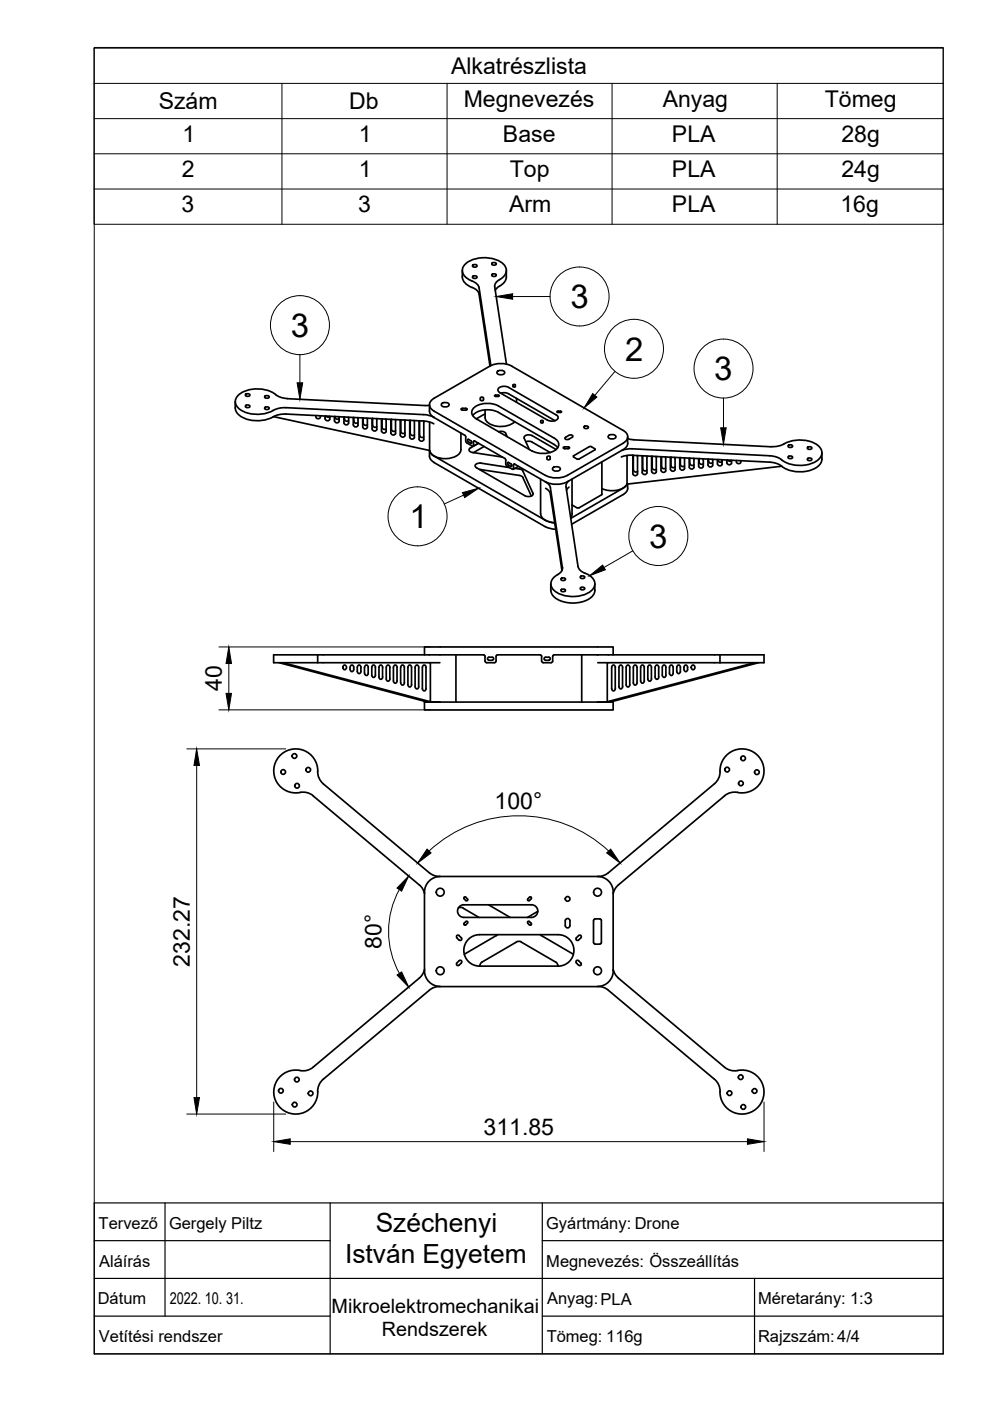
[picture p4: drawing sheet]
<svg xmlns="http://www.w3.org/2000/svg" width="210mm" height="297mm" viewBox="0 0 210 297" stroke-linecap="round" stroke-linejoin="round" font-family="sans-serif">
<!-- layer: Visible -->
<g fill="none" stroke="#000" stroke-width=".36">
<path d="M98 57.3a3.1 3.1 0 0 0 2.6 3.9 1.79 1.79 0 0 1 1 1.2M100.3 58.6l.5-.1 .3 .3-.6 .2-.3-.2zM100.3 56.2l.5-.1 .3 .3-.6 .2-.3-.2zM104.4 58.1h.5l.3 .3-.6 .2-.3-.2zM104.4 55.7h.5l.3 .3-.6 .2-.3-.2zM107.4 57.3a2.73 2.73 0 0 1-1.5 3.4M101.6 62.4l2.3 15.2M101.6 61l2.5 16.5M101.6 61a2.79 2.79 0 0 0-2.2-1.7 2.03 2.03 0 0 1-1.4-1.9 2.03 2.03 0 0 1 1.4-2 7 7 0 0 1 7.1 .4 1.97 1.97 0 0 1 .8 1.9 1.97 1.97 0 0 1-1.4 1.6 1.66 1.66 0 0 0-1 1.5l2.5 16.4M105.4 78.8l.8-.3a.6 .6 0 0 1 .8 .7l-.8 .3a.6 .6 0 0 1-.8-.7zM105.9 60.7l-.9 .9M108.5 77.6l23.6 13.7"/>
<path d="M108.5 77.6a5.2 5.2 0 0 0-4.7 0l-11.8 6.9a1.43 1.43 0 0 0-.9 1.3 1.43 1.43 0 0 0 .9 1.4M49.9 85.2a3.2 3.2 0 0 0 2.9 3.8 7.9 7.9 0 0 0 5.9-1l1.9-.2 29.3 1.5 1.3 .2 .8 .4M52.2 83.6l.4-.1 .4 .3-.6 .2-.4-.2zM52.2 85.9h.4l.4 .3-.6 .2-.4-.2zM56.2 84l.5-.1 .4 .3-.6 .2-.4-.2zM56.2 86.3h.5l.4 .3-.6 .2-.4-.2zM58 88.3l33.1 7.2M58.4 83.7l1.4 .6 1.1 .2M58.4 83.7a6.7 6.7 0 0 0-8.1 .3 1.93 1.93 0 0 0 1 3.1 7.7 7.7 0 0 0 7.4-.4l1.9-.3 29.3 1.5M60.9 84.5l30.2 1.5M67 88.1a.45 .45 0 0 0 .4 .7 .45 .45 0 0 0 .5-.7M68.9 88.4v.4"/>
<path d="M69 88.2l-.1 .2M69.1 88.2l.4 .2 .4-.1M69.8 88.3l.1 .5a.5 .5 0 0 1-.5 .4 .5 .5 0 0 1-.5-.4M70.9 88.5v.7a.5 .5 0 0 0 .5 .4 .5 .5 0 0 0 .5-.3v-.7M70.9 88.5l.1-.2 .1 .3 .3 .3 .5-.1M71.8 88.3l.1 .3M73 88.4l-.1 .2M73 88.4l.2 .8 .4 .1 .3-.1M73.8 88.4l.1 1.3a.51 .51 0 0 1-.5 .4 .51 .51 0 0 1-.5-.5v-.9M74.9 88.7l.1-.2v.8M75 89.3l.4 .4 .5-.1M75.8 88.5l.1 1.6a.51 .51 0 0 1-.5 .4 .51 .51 0 0 1-.5-.4v-1.3"/>
<path d="M76.9 90.5a.5 .5 0 0 0 .5 .4 .5 .5 0 0 0 .5-.3M77.8 88.7l.1 .2M77.9 88.9v1.7M77.9 90l-.3 .2-.5-.3-.1-1.3-.1 1.9M78.9 88.9v2M79 88.7v1.5M79 88.7l-.1 .2M79 90.2l.3 .4 .6-.1M79.8 88.7l.1 2.3a.49 .49 0 0 1-.5 .4 .49 .49 0 0 1-.5-.5M81 88.8l-.1 2.6a.52 .52 0 0 0 .5 .4 .52 .52 0 0 0 .5-.4l-.1-2.6M81 88.8v1.8M81 90.6l.3 .4 .6-.1"/>
<path d="M82.9 89.2v2.6M82.9 91.8a.5 .5 0 0 0 .5 .4 .5 .5 0 0 0 .5-.4M83 88.9l-.1 .2M83 88.9v2.1M83 91l.3 .4 .6-.1M83.8 89l.1 .2M83.9 89.2v2.7M85 89l-.1 3.3a.52 .52 0 0 0 .5 .4 .52 .52 0 0 0 .5-.4l-.1-3.2M85 89v2.6l.5 .3 .4-.1M86.9 89.4v3.3a.5 .5 0 0 0 .4 .4 .5 .5 0 0 0 .6-.4v-3.3M86.9 89.3l.1-.2v2.8l.3 .4 .6-.1M87.8 89.1l.1 .3"/>
<path d="M88.9 89.5v3.6a.5 .5 0 0 0 .4 .4 .5 .5 0 0 0 .6-.3M88.9 89.4l.1-.2v3.1M89 92.3l.3 .4 .6-.1M89.8 89.2l.1 4M89.9 87.9l1.3 .2 .8 .4M91.1 87.2l.3 .8 .6 .5M91.1 85.8v1.4M91.1 95.5a1.77 1.77 0 0 0 .9 1.2l23.6 13.6 2 .5a2.87 2.87 0 0 1-3-1.9M91.1 89.5v7.2l.1 .6 .5 .5 23.9 13.9M92 87.2l23.6 13.6a5.2 5.2 0 0 0 4.7 0l11.8-6.8M92 88.5l6.5 3.8M93.6 85.6l.8-.3a.6 .6 0 0 1 .8 .7l-.8 .3a.6 .6 0 0 1-.8-.7z"/>
<path d="M97.7 91.8v3.5a2.48 2.48 0 0 1-2.4 1.9 4.3 4.3 0 0 1-4.1-1.3l-.1-.4M98.5 92.3l.3 .4M98.7 86.6h-.8l-.2 .2 .2 .1 .8 .1M98.7 86.6l.4 .2-.4 .2M98.7 92.7l.2 1.1 1.3 .8M99.4 93.2l-.3 .1 .1 .3 .8 .4-.1-.5-.6-.3M100.2 88.1a4.7 4.7 0 0 1 5.5-.7l11.8 6.9 .8 .6M100.3 94.6l1.2-.6-1.8 1-.3 .3a.71 .71 0 0 0 .8 .6l6.3 1M100.6 93.5l6.4 3.7 .2 .4v.8M100.6 93.5l-.2 .1v.8l-.2 .2M101 88.8l11.8 6.8M101 88.8a1.43 1.43 0 0 1-1-1.4 1.43 1.43 0 0 1 1-1.3 5.2 5.2 0 0 1 4.7 0l11.8 6.8a1.43 1.43 0 0 1 1 1.3 1.43 1.43 0 0 1-1 1.4 5.2 5.2 0 0 1-4.7 0"/>
<path d="M101.7 99.5l.3 .1M101.8 84.4v.4M101.9 84.4l.1-.2h.3l.2 .6-.3 .2-.3-.2M102 99.6l8.5 1.3 .4 .3 1.7 4M102.6 94.7l-2.2 1.3M102.8 86.9v1.6a2.52 2.52 0 0 0 2.6 1.9l1.9-.1a3.4 3.4 0 0 0 1.8-.9M102.8 87.7l-1.8 1.1M105.1 84.1h.5M105.1 84l-.2-.1v-.1h.9l.1 .1-.3 .1M105.7 91.5h.9l.6 .4M106.2 83.4a2.08 2.08 0 0 1 1.6 .1l9.9 5.7M107.2 91.9l.3 .7"/>
<path d="M107.2 98.4l.3 .4 1.1 .7 .3-.2M107.8 82.1l-.7-.2a1.02 1.02 0 0 0-1.4 1.1l10.4 6.1M107.8 82.1l10.4 6.1a1.02 1.02 0 0 1-1.4 1.1l-.7-.2M107.8 98l-.2 .2 .1 .3 .8 .4-.1-.5-.6-.3M108 99.1l-6.3-.9a.59 .59 0 0 0-.8 .2 .59 .59 0 0 0 .1 .8l10.3 5.9 .6 .2 .6-.1 .5-.4-2.1-5a1.74 1.74 0 0 0-1.7-.5M108.8 81.5l.5 .1-.1 .4-.4-.1zM109.1 98.4l6.5 3.7M109.1 98.4l-.2 .1v.9M109.5 84.5v.8M109.9 98.9l-1.1 .6M111.5 93.7l.7-.2 .6 .2 3.9 2.3M112.2 95.3l-1.1-2.4a1.04 1.04 0 0 1 1.7-.5l5.1 2.9"/>
<path d="M114.6 89.6l.1-.3 .2-.2 .2 .2v.3M114.7 89.6l.2 .1 .2-.1M116 96.8h.6v.6h-.6zM117.2 99.2l.8-.3a.6 .6 0 0 1 .7 .7l-.7 .3a.6 .6 0 0 1-.8-.7zM118.8 87.2l-.7 .1 .7 .1M118.8 87.2l.3 .1-.3 .1M119.7 94.7h.7M119.8 94.7l-.3 .1v.2h1.2v-.2l-.3-.1M120.6 92.3l.5-.1 .4 .4-1.1 .6-.6-.2 .1-.3 .7-.4M123.9 90.4l.5-.1 .4 .4-.6 .2-.4-.2zM124.9 94.7l.4-.1 .9 .7-3.6 2.1-.3-.1-.8-.6 3.4-2M127.6 97.9v7l-5 2.8-1.3-.6"/>
<path d="M129 92.4l.8-.3a.6 .6 0 0 1 .7 .7l-.7 .3a.6 .6 0 0 1-.8-.7zM131.7 96.9l1.8-.4 29.7 1.5 1.2 .2 1.3 .6M131.9 95.5l2.1-.3 29.2 1.4 1.2 .2 1.3 .7M132.1 95.3l-11.8 6.8a5.2 5.2 0 0 1-4.7 0M132.1 91.2a1.43 1.43 0 0 1 1 1.4 1.43 1.43 0 0 1-1 1.4M132.9 96.6v6l32.8-3.8a6.8 6.8 0 0 0 7.9-.1l.6-.9 .1-.5M133.1 92.6a2.35 2.35 0 0 1-.4 2.2l-.6 .5M133.1 93l1.2 .2M134.2 96.8v3.6M134.2 96.8l.1-.3v3.2M134.3 93.2l29.2 1.5a6.9 6.9 0 0 0 3.9-1.1 6.6 6.6 0 0 1 6.4 1.2 1.93 1.93 0 0 1-.9 3.1 7 7 0 0 1-7.2-.4M134.3 99.6l.3 .5 .6-.1"/>
<path d="M135.1 96.6l.1 3.9a.51 .51 0 0 1-.5 .3 .51 .51 0 0 1-.5-.4M137.1 96.7l.1 3.5a.51 .51 0 0 1-.6 .4 .51 .51 0 0 1-.4-.4l.1-3.6v3l.5 .3 .4-.2M138.2 97v3M138.2 97l.1-.3v2.6l.5 .3 .4-.1M138.2 99.9a.5 .5 0 0 0 .5 .5 .5 .5 0 0 0 .5-.4M139.1 96.8l.1 .2M139.1 97v3M141.1 96.9l.1 2.9a.52 .52 0 0 1-.6 .3 .52 .52 0 0 1-.5-.4l.2-2.9v2.3l.5 .3 .3-.1M142.1 97.2v2.3M142.2 97.2v-.3l.1 1.8M142.2 99.5a.5 .5 0 0 0 .4 .4 .5 .5 0 0 0 .5-.4M142.3 98.7l.3 .4 .5-.1"/>
<path d="M143.1 97v.2M143.1 97.2v2.4M144.1 99.2a.5 .5 0 0 0 .5 .5 .5 .5 0 0 0 .5-.4M144.2 97l-.1 2.3M144.3 97v1.6l.5 .3 .3-.1M145 97.1l.1 2.2M146.2 97.1l-.1 1.9a.51 .51 0 0 0 .5 .4 .51 .51 0 0 0 .5-.3l-.1-1.9M146.2 97.1l.1 1.3 .5 .3 .3-.1M148.1 97.5v1.3M148.2 97.2l-.1 .3M148.2 97.2v.8M148.3 98l.3 .4 .5-.1"/>
<path d="M149 97.3l.1 1.6a.51 .51 0 0 1-.5 .3 .51 .51 0 0 1-.5-.4M150.1 98.6a.5 .5 0 0 0 .5 .4 .5 .5 0 0 0 .5-.4M151 97.4l.1 1.2M151.1 98.1l-.3 .1-.4-.1-.2-.8-.1 1.3M152.1 97.7v.6a.5 .5 0 0 0 .5 .5 .5 .5 0 0 0 .5-.4M152.2 97.6v-.2l-.1 .3M152.2 97.6l.4 .4 .5-.1M153 97.5l.1 .2M153.1 97.7v.7M154.1 97.8v.3M154.2 97.5l-.1 .3M154.3 97.5l.3 .3 .5-.1"/>
<path d="M155 97.6l.1 .6a.49 .49 0 0 1-.5 .3 .49 .49 0 0 1-.5-.4M156.2 97.6a.45 .45 0 0 0 .4 .7 .45 .45 0 0 0 .4-.6M167.2 96.8l.5-.1 .3 .3-.6 .2-.3-.2zM167.2 94.4l.5-.1 .3 .4-.6 .2-.3-.2zM171.3 97.2l.5-.1 .3 .4-.6 .2-.3-.2zM171.3 94.8l.5-.1 .3 .4-.6 .2-.3-.2zM174.3 96v1.4M114.6 101.6v7.4M115.6 111.7l1.3 .4 .9 .1M115.6 102.1l.1 .1M115.7 103.5a1.8 1.8 0 0 1 1 1.3M115.7 102.2a1.8 1.8 0 0 1 1 1.2"/>
<path d="M116.7 103.4l2.5 16.9M116.7 104.8l2.4 16.2M117.6 110.7v.5M120 103.2l2.6 16.9a1.96 1.96 0 0 0 1.5 1.4 2.41 2.41 0 0 1 1.9 2.9 5.2 5.2 0 0 1-5 2.1 4.9 4.9 0 0 1-4.1-2.1 2.09 2.09 0 0 1 1.3-2.6 1.66 1.66 0 0 0 1.1-1.5M120.5 102a1.34 1.34 0 0 0-.5 1.2M120.6 103.3l-.5 .6M121.3 101.6v7.4M121.3 108.9l-.3 .8M132.1 103.5l-11.1 6.4M132.1 104.9l-10.9 6.3M132.1 103.5l.9-.9a4.1 4.1 0 0 1-4.4 1.3l-1-.3M133.1 102.6a1.84 1.84 0 0 1-1 2.3"/>
<path d="M67.4 138.8h25.9M67.4 138.8h-9.4v1.7h35.3M67.4 138.8v1.7M90 138.8v-1.6h40v1.6M93.3 138.8h9.2l.3 .4v1l.4 .3M96.7 138.8v10.1M103.4 139.5l.3-.2h.6a.34 .34 0 0 1 .4 .4 .34 .34 0 0 1-.4 .3h-.6a.33 .33 0 0 1-.3-.5zM114.5 138.8h-9l-.3 .2v1.2l-.4 .3M114.5 138.8l.4 .4M114.8 139.2v1M115.7 139.3h.6a.33 .33 0 0 1 .4 .4 .33 .33 0 0 1-.4 .3h-.6M115.7 139.3a.33 .33 0 0 0-.3 .4 .33 .33 0 0 0 .3 .3"/>
<path d="M116.8 123.8a2.9 2.9 0 0 0 2.1 3.6 7 7 0 0 0 6.4-.7l.7-1 .1-.5M119.1 122.6l.4-.1 .4 .4-.6 .2-.4-.2zM119.1 125l.4-.1 .4 .3-.6 .3-.4-.3zM123.1 122.2l.5-.1 .4 .4-.6 .2-.4-.2zM123.1 124.6l.5-.1 .4 .3-.6 .3-.4-.3zM123.3 138.8v10.1M126.1 123.8v1.4M126.7 138.8h26M126.7 138.8h-9.2l-.3 .2v1.2l-.3 .3M152.7 138.8h9.3v1.7h-9.3M152.7 138.8v1.7M59.2 140.5l31.2 8.3h.9"/>
<path d="M60 140.5l31.2 8.3M72.9 141.1a.45 .45 0 0 1 .6 .4 .45 .45 0 0 1-.6 .4 .57 .57 0 0 1 0-.8zM74.2 141.5l.1 .6 .3 .3 .4-.3v-.6M74.2 141.5l.2-.4 .2-.1 .2 .1 .2 .4M75.8 141.5l.1-.4 .2-.1 .2 .1 .2 .4M75.8 141.5v1.1l.3 .2 .4-.2v-1.1M77.3 141.5l.1 1.5 .3 .2 .3-.2 .1-1.5M77.3 141.5l.2-.4 .2-.1 .2 .1 .2 .4M78.8 141.5l.2-.4 .2-.1 .2 .1 .2 .4M78.8 141.5l.1 1.9 .3 .2h.2l.2-.5M79.6 141.5v1.6M80.3 141.5l.1 2.3 .3 .2h.2l.2-.5"/>
<path d="M80.3 141.5l.2-.4 .2-.1 .2 .1 .2 .4M81.1 141.5v2M81.9 141.5v2.4M81.9 141.5l.2-.4 .2-.1 .2 .1 .2 .4M81.9 143.9l.2 .5h.2h.2l.2-.5M82.7 141.5v2.4M83.4 141.5l.2-.4 .2-.1 .2 .1 .2 .4M83.4 144.4l.2 .4 .2 .1 .2-.1 .2-.4M83.4 141.5v2.9M84.2 141.5v2.9M84.9 141.5l.1 3.5 .4 .3 .2-.1 .1-.4M85 141.5l.2-.4 .2-.1 .2 .1 .1 .4"/>
<path d="M85.7 141.5v3.3M86.5 141.5l.2-.4 .2-.1 .2 .1 .2 .4M86.5 141.5v3.7l.2 .4 .2 .1 .2-.1 .2-.4-.1-3.7M88 141.5v4.1l.2 .4 .2 .1 .2-.1 .2-.4v-4.1M88 141.5l.2-.4 .2-.1 .2 .1 .2 .4M89.6 141.5v4.5l.2 .4 .1 .1 .2-.1 .2-.4v-4.5M89.6 141.5l.2-.4 .1-.1 .2 .1 .2 .4M90 148.9h40v1.6h-40zM90 148.7v.2h3.3M91.2 140.5v8.3M103.2 140.5h1.6M114.9 140.2l.3 .3"/>
<path d="M115.2 140.5h1.6M126.7 148.9h3.3M126.7 140.5h26M128.8 140.5v8.3M129.7 141.5l.2-.4 .2-.1 .2 .1 .2 .4M129.7 141.5v4.5l.2 .4 .2 .1 .2-.1 .2-.4v-4.5M130 148.7v.2M131.2 141.5l.2-.4 .2-.1 .2 .1 .2 .4M131.2 141.5l.1 4.3 .3 .3 .2-.1 .2-.4M132 141.5v4.1M132.8 141.5v3.7l.2 .4 .1 .1 .2-.1 .2-.4v-3.7M132.8 141.5l.2-.4 .1-.1 .2 .1 .2 .4"/>
<path d="M134.3 141.5v3.3l.2 .4 .2 .1 .2-.1 .2-.4v-3.3M134.3 141.5l.2-.4 .2-.1 .2 .1 .2 .4M135.8 141.5v2.9M135.8 141.5l.2-.4 .2-.1 .2 .1 .2 .4M135.8 144.4l.2 .4 .2 .1 .2-.1 .2-.4M136.6 141.5v2.9M137.4 141.5l.1-.4 .2-.1 .2 .1 .2 .4M137.4 143.9l.1 .5h.2h.2l.2-.5M137.4 141.5v2.4M138.1 141.5v2.4M138.9 141.5l.2-.4 .2-.1 .2 .1 .2 .4M138.9 141.5v2l.2 .5h.2h.2l.2-.5v-2"/>
<path d="M140.4 141.5v1.6l.2 .5h.2h.2l.2-.5v-1.6M140.4 141.5l.2-.4 .2-.1 .2 .1 .2 .4M141.9 141.5l.1 1.5 .3 .2 .4-.2v-1.5M141.9 141.5l.2-.4 .2-.1 .2 .1 .2 .4M143.5 141.5v.8l.2 .5h.4l.2-.5M143.5 141.5l.2-.4 .2-.1 .2 .1 .2 .4M144.3 141.5v.8M145 141.5l.2-.4 .2-.1 .2 .1 .2 .4M145 141.5l.2 .8h.4l.2-.4M145.8 141.5v.4M146.8 141.1a.45 .45 0 0 1 .5 .4 .45 .45 0 0 1-.5 .4 .57 .57 0 0 1 0-.8zM160 140.5l-31.2 8.3"/>
<path d="M160.8 140.5l-31.2 8.3h-.8M66.4 168.7l22.5 18.9 .6 .7 .5 1.2M67.4 163.5l.2 1.5 .9 1.2 22.5 18.8M67.4 163.6a4.7 4.7 0 0 0-5.1-4.8 4.7 4.7 0 0 0-4.2 5.6 4.7 4.7 0 0 0 6 3.5l1.5 .3 .8 .5M152.7 163.6a4.7 4.7 0 0 1 5.1-4.8 4.7 4.7 0 0 1 4.1 5.6 4.7 4.7 0 0 1-6 3.5l-1.4 .3-.9 .5M152.7 163.5l-.3 1.5-.9 1.2-22.5 18.8M153.6 168.7l-22.5 18.9-.6 .7-.5 1.2M91 186.8a3.3 3.3 0 0 1 2.3-1h33.4a3.3 3.3 0 0 1 3.3 3.4v16.6a3.4 3.4 0 0 1-3.3 3.4h-33.4a3.3 3.3 0 0 1-3.3-3.4v-16.6a3.3 3.3 0 0 1 1-2.4zM91 185l1.3 .7 1 .1M96.9 198.8l.4 .5M96.9 198.8a.32 .32 0 0 1 0-.4 .32 .32 0 0 1 .4 0l.5 .4a.33 .33 0 0 1 0 .5 .33 .33 0 0 1-.4 0M97.2 192.5l.5-.1 .5 .1 3.4 2"/>
<path d="M97.6 192.1l.7-.3h14.4a1.34 1.34 0 0 1 1.3 1.4 1.34 1.34 0 0 1-1.3 1.3h-14.3a1.34 1.34 0 0 1-1.3-.9 1.34 1.34 0 0 1 .5-1.5zM98.4 195.8l.4-.4h.3v.3l-.4 .4M98.4 190.6v-.4l.2-.1 .5 .5M98.4 195.7v.4h.4M99.1 190.6v.3l-.2 .1-.5-.4M99.3 199.1a3.3 3.3 0 0 1 2.4-.9h16.7a3.3 3.3 0 0 1 3.3 3.3 3.3 3.3 0 0 1-3.3 3.3h-16.7a3.3 3.3 0 0 1-3.1-2 3.3 3.3 0 0 1 .7-3.7zM103.6 191.8l4.6 2.7M105.5 198.2l-7.1 4.1M111.9 190.6v.3l.2 .1 .5-.4M112.6 195.8l-.3-.4h-.4v.3l.3 .4M112.6 195.7v.4h-.3M112.6 190.6v-.4l-.2-.1-.5 .5"/>
<path d="M114 193.2l-2.2 1.3M114.6 198.2l7 4.1M119.8 195.2v1a.5 .5 0 0 0 .5 .5 .5 .5 0 0 0 .5-.5v-1M119.8 195.2a.5 .5 0 0 1 .5-.5 .5 .5 0 0 1 .5 .5M122.2 198.8l.5-.4a.33 .33 0 0 1 .5 0 .33 .33 0 0 1 0 .4l-.5 .5M122.2 198.8a.33 .33 0 0 0 0 .5 .33 .33 0 0 0 .5 0M126.2 194.8h1l.3 .4v4.6l-.3 .4M126.2 194.8l-.4 .4 .1 4.6 .3 .4M129 185l-1.3 .7-.9 .1M88.9 207.4l-22.5 18.9-.8 .5-1.5 .2a4.7 4.7 0 0 0-6 3.8 4.7 4.7 0 0 0 4.5 5.4 4.7 4.7 0 0 0 4.8-5.3l.5-1.3 .6-.8 22.5-18.8M90 205.5l-.5 1.2-.6 .7M93.3 209.2l-1 .1-1.3 .6"/>
<path d="M96.9 204.2a.33 .33 0 0 0 0 .4 .33 .33 0 0 0 .4 0l.5-.4M97.3 203.7l-.4 .5M97.4 203.7a.33 .33 0 0 1 .4 0 .33 .33 0 0 1 0 .4M102.2 204l7.3-4.3 .5-.1 .5 .1 7.3 4.3 .4 .3 .1 .5M102.2 204l-.3 .3-.2 .5M122.7 203.7a.33 .33 0 0 0-.5 0 .33 .33 0 0 0 0 .4M122.7 203.7l.5 .5a.33 .33 0 0 1 0 .4 .33 .33 0 0 1-.5 0l-.5-.4M126.2 200.2h1M126.8 209.2l.9 .1 1.3 .6M130 205.5l.5 1.2 .6 .7M131.1 207.4l22.5 18.9 .9 .5 1.4 .2a4.7 4.7 0 0 1 6 3.8 4.7 4.7 0 0 1-4.5 5.4 4.7 4.7 0 0 1-4.8-5.3l-.5-1.3-.6-.8-22.5-18.8"/>
<circle cx="60" cy="163.7" r=".5"/>
<circle cx="62.4" cy="160.3" r=".5"/>
<circle cx="63" cy="166.6" r=".5"/>
<circle cx="65.4" cy="163.2" r=".5"/>
<circle cx="154.2" cy="163.2" r=".5"/>
<circle cx="157.1" cy="166.1" r=".5"/>
<circle cx="157.6" cy="160.8" r=".5"/>
<circle cx="160.5" cy="163.7" r=".5"/>
<circle cx="93.3" cy="189.2" r=".84"/>
<circle cx="120.3" cy="190.6" r=".5"/>
<circle cx="126.7" cy="189.2" r=".84"/>
<circle cx="93.3" cy="205.8" r=".84"/>
<circle cx="126.7" cy="205.8" r=".84"/>
<circle cx="59.6" cy="231.3" r=".5"/>
<circle cx="62.5" cy="234.2" r=".5"/>
<circle cx="62.9" cy="228.9" r=".5"/>
<circle cx="65.9" cy="231.8" r=".5"/>
<circle cx="154.7" cy="231.8" r=".5"/>
<circle cx="157" cy="228.4" r=".5"/>
<circle cx="157.6" cy="234.7" r=".5"/>
<circle cx="160" cy="231.3" r=".5"/>
</g>
<!-- layer: BORDER -->
<path d="M20 10.1h180v276.9h-180z" fill="none" stroke="#000" stroke-width=".21"/>
<!-- layer: TITLEBLOCK -->
<path d="M20 255h180v32h-180zM35 255v24M70 255v32M115 255v32M20 279h50M20 271h180M20 263h50M115 279h85M115 263h85M160 271v16" fill="none" stroke="#000" stroke-width=".25"/>
<!-- layer: FD_Dimensions -->
<path d="M46.4 137.2h44.8M39.6 158.8h21M46.4 150.5h44.8M48.5 140.7v6.3M41.7 162.3v70.4M84.7 188.6a18.3 18.3 0 0 0 0 17.8M91 180.4a28 28 0 0 1 38.1 0M39.6 236.2h21M58 233.6v10.5M162 233.6v10.5M61.5 242h97" fill="none" stroke="#000" stroke-width=".21"/>
<path d="M47.9 147h1.2l-.6 3.5zM48.5 137.2l.6 3.5h-1.2zM41.7 158.8l.6 3.5h-1.2zM86.7 185.7l-1.5 3.2-1-.6zM90.6 180l.8 .8-2.8 2.2zM128.6 180.8l.9-.8 2 3zM84.2 206.7l1-.6 1.5 3.2zM41.1 232.7h1.2l-.6 3.5zM58 242l3.5-.5v1.1zM158.5 241.5l3.5 .5-3.5 .6z" fill="#000" stroke="#000" stroke-width=".21"/>
<!-- layer: Custom Tables -->
<path d="M19.9 10.2h180.1v37.3h-180.1zM19.9 17.7h180.1M59.8 17.7v29.8M94.8 17.7v29.8M129.8 17.7v29.8M164.8 17.7v29.8M19.9 25.2h180.1M19.9 32.6h180.1M19.9 40.1h180.1" fill="none" stroke="#000" stroke-width=".21"/>
<!-- layer: Balloons -->
<g fill="none" stroke="#000" stroke-width=".21">
<path d="M63.6 75.2v6M108.7 62.9h7.9M130.4 78.7l-4.3 5.1M153.4 84.4v6.3M98.3 105l-4.1 1.9M134.2 116.8l-6.1 3.5"/>
<circle cx="63.6" cy="68.9" r="6.3"/>
<circle cx="122.9" cy="62.9" r="6.3"/>
<circle cx="134.4" cy="74" r="6.3"/>
<circle cx="153.4" cy="78.1" r="6.3"/>
<circle cx="88.5" cy="109.5" r="6.3"/>
<circle cx="139.6" cy="113.6" r="6.3"/>
</g>
<path d="M105.2 62.9l3.5-.6v1.1zM63 81.2h1.2l-.6 3.5zM125.7 83.4l.9 .8-2.8 2.3zM152.8 90.7h1.2l-.6 3.5zM98 104.4l3.5-.9-3 2zM125 122.1l2.8-2.3 .6 1z" fill="#000" stroke="#000" stroke-width=".21"/>
<g font-size="7">
<text x="120.9" y="65.3">3</text>
<text x="61.7" y="71.4">3</text>
<text x="132.5" y="76.5">2</text>
<text x="151.4" y="80.6">3</text>
<text x="86.8" y="112">1</text>
<text x="137.6" y="116.1">3</text>
</g>
<g font-size="5.6">
<text x="79.7" y="261.1">Széchenyi</text>
<text x="73.2" y="267.8">István Egyetem</text>
</g>
<g font-size="4.9">
<text x="95.7" y="15.7">Alkatrészlista</text>
<text x="33.7" y="23.2">Szám</text>
<text x="74.1" y="23.1">Db</text>
<text x="98.3" y="22.7">Megnevezés</text>
<text x="140.5" y="22.7">Anyag</text>
<text x="174.9" y="22.7">Tömeg</text>
<text x="38.7" y="30.1">1</text>
<text x="76.1" y="30.1">1</text>
<text x="106.6" y="30">Base</text>
<text x="142.5" y="30">PLA</text>
<text x="178.4" y="30.1">28g</text>
<text x="38.5" y="37.5">2</text>
<text x="76.1" y="37.5">1</text>
<text x="108.1" y="37.5">Top</text>
<text x="142.5" y="37.5">PLA</text>
<text x="178.4" y="37.5">24g</text>
<text x="38.5" y="45">3</text>
<text x="75.9" y="45">3</text>
<text x="107.9" y="45">Arm</text>
<text x="142.5" y="45">PLA</text>
<text x="178.2" y="45">16g</text>
<text x="47.1" y="146.5" transform="rotate(-90 47.1 146.5)">40</text>
<text x="104.9" y="171.5">100°</text>
<text x="80.9" y="201.1" transform="rotate(-90 80.9 201.1)">80°</text>
<text x="40.2" y="204.9" transform="rotate(-90 40.2 204.9)">232.27</text>
<text x="102.5" y="240.6">311.85</text>
</g>
<g font-size="4.2">
<text x="70.3" y="278.3">Mikroelektromechanikai</text>
<text x="81" y="283.3">Rendszerek</text>
</g>
<g font-size="3.5">
<text x="20.9" y="260.6">Tervező</text>
<text x="35.8" y="260.5">Gergely Piltz</text>
<text x="115.8" y="260.6">Gyártmány: Drone</text>
<text x="21" y="268.6">Aláírás</text>
<text x="115.8" y="268.6">Megnevezés: Összeállítás</text>
<text x="20.7" y="276.6">Dátum</text>
<text x="36" y="276.5">2022. 10. 31.</text>
<text x="116" y="276.5">Anyag:PLA</text>
<text x="160.7" y="276.6">Méretarány: 1:3</text>
<text x="21" y="284.6">Vetítési rendszer</text>
<text x="115.9" y="284.6">Tömeg: 116g</text>
<text x="160.7" y="284.6">Rajzszám:4/4</text>
</g>
</svg>
